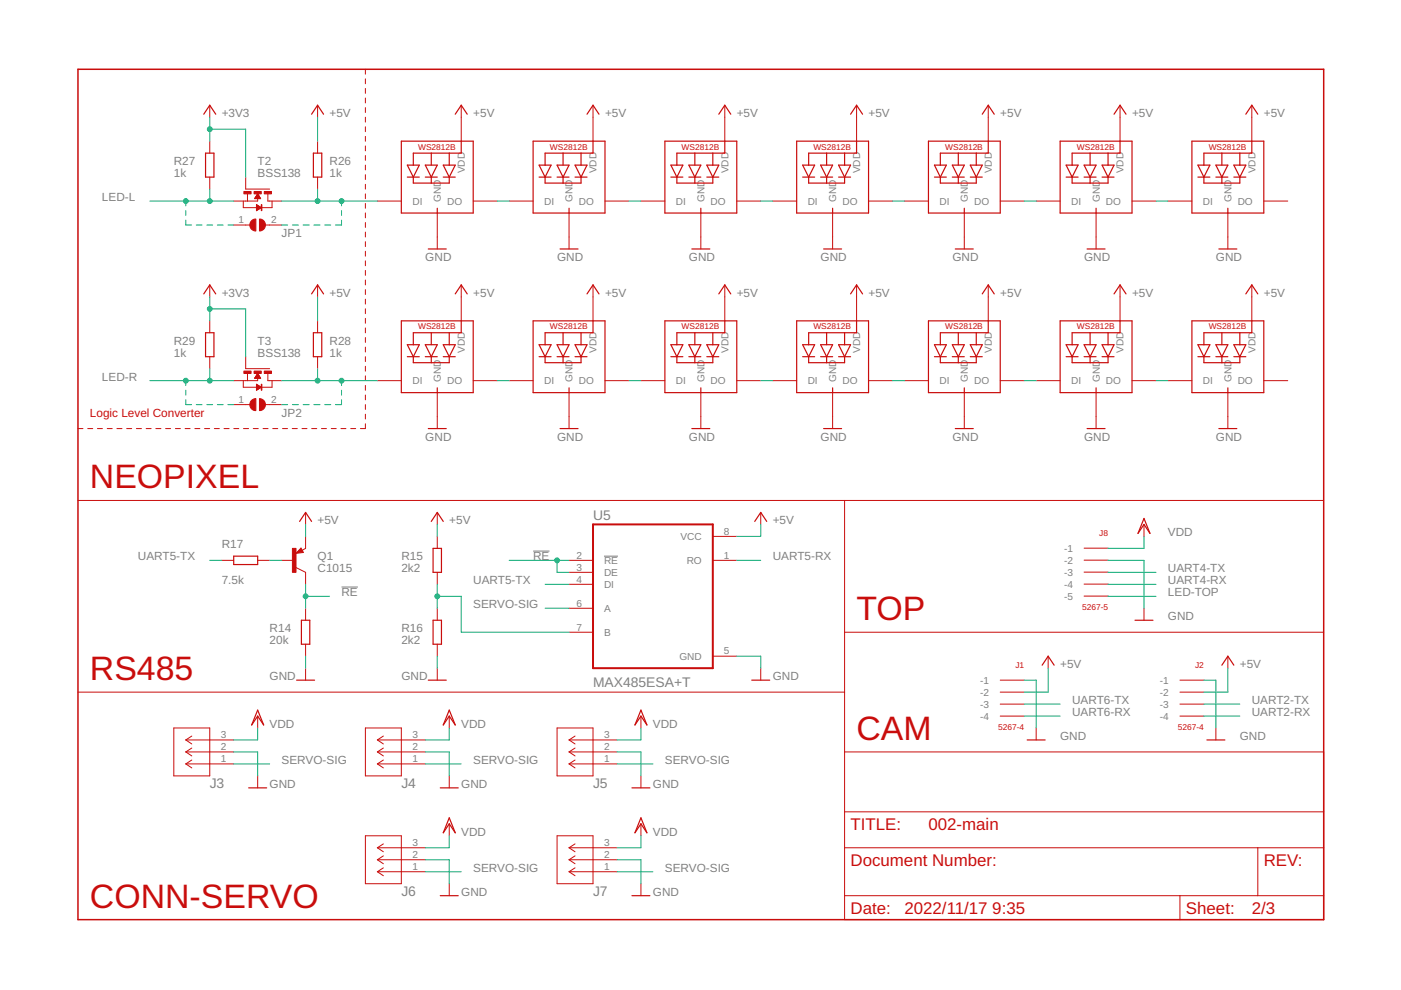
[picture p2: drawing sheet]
<svg xmlns="http://www.w3.org/2000/svg" width="297mm" height="210mm" viewBox="0 0 297 210" stroke-linecap="round" stroke-linejoin="round" font-family="sans-serif">
<path d="M113 116.8h3.5M128.1 117.9h2.9M72.4 124.5h3.5" fill="none" stroke="#808080" stroke-width=".21"/>
<g fill="none" stroke="#c90d0c" stroke-width=".21">
<path d="M77.5 14.7v1M77.5 16.7v1.1M77.5 18.8v1M44.5 22.3v2.5M44.5 29.9v2.6M44.5 37.5v2.6M52.1 37.5v2.6h5.1M67.3 22.3v2.5M67.3 29.9v2.6M67.3 37.5v2.6M77.5 20.8v1M77.5 22.8v1.1"/>
<path d="M77.5 24.8v1.1M77.5 26.9v1M77.5 28.9v1.1M77.5 30.9v1.1M77.5 33v1M77.5 35v1M77.5 37v1.1M77.5 39.1v1M97.8 22.3v7.6M125.7 22.3v7.6M153.7 22.3v7.6M181.6 22.3v7.6"/>
<path d="M209.5 22.3v7.6M237.5 22.3v7.6M265.4 22.3v7.6M49.6 47.7h3.4M51.6 42.6v1.4h6.1v-1.4M52.5 41.1v1.5M54 42.1h1.2M54.1 42h1.1M54.1 41.9h1M54.2 41.8h.9M54.2 41.7h.8M54.3 41.7h.7"/>
<path d="M54.3 41.6h.6M54.4 41.5h.5M54.4 43.4l1 .6-1 .7M54.4 43.4v1.3M54.4 44.7h.1M54.4 44.6h.1M54.4 44.5h.2M54.4 44.4h.3M54.4 44.4h.4M54.4 44.3h.5M54.4 44.2h.7M54.4 44.2h.8"/>
<path d="M54.4 44.1h.9M54.4 44h.9M54.4 43.9h.8M54.4 43.8h.7M54.4 43.8h.5M54.4 43.7h.4M54.4 43.6h.3M54.4 43.5h.2M54.4 43.5h.1M54.4 43.4h.1M54.4 41.4h.4M54.5 41.4h.3"/>
<path d="M54.5 41.3h.3M54.5 41.2h.2M54.6 41.2h.1M54.6 42.1v.5h-5M54.6 41.1l.7 1h-1.3zM56.3 47.7h3.4M56.8 41.1v1.5h2.9M77.5 41.1v1M77.5 43.1v1.1M77.5 45.1v1.1M77.5 47.2v1M77.5 49.2v1"/>
<path d="M77.5 51.2v1.1M77.5 53.3v1M77.5 55.3v1M77.5 57.3v1.1M77.5 59.4v1M80 42.6h5.1M92.7 45.2v7.6M100.3 42.6h5.1M107.9 42.6h5.1M120.6 45.2v7.6M128.3 42.6h5M135.9 42.6h5.1"/>
<path d="M148.6 45.2v7.6M156.2 42.6h5.1M163.8 42.6h5.1M176.5 45.2v7.6M184.1 42.6h5.1M191.8 42.6h5M204.4 45.2v7.6M212.1 42.6h5M219.7 42.6h5.1M232.4 45.2v7.6M240 42.6h5.1M247.6 42.6h5.1"/>
<path d="M260.3 45.2v7.6M267.9 42.6h5.1M44.5 60.4v2.5M44.5 68v2.5M44.5 75.6v2.6M52.1 75.6v2.6h5.1M52.5 79.2v1.5M54.1 80h1M54.2 79.9h.9M54.2 79.8h.8M54.3 79.8h.7M54.3 79.7h.6"/>
<path d="M54.4 79.6h.5M54.4 79.5h.4M54.5 79.4h.3M54.5 79.4h.2M54.6 79.3h.1M54.6 79.2h.1M54.6 79.2l.7 1h-1.3zM56.8 79.2v1.5h2.9M67.3 60.4v2.5M67.3 68v2.5M67.3 75.6v2.6M77.5 61.4v1"/>
<path d="M77.5 63.4v1.1M77.5 65.5v1M77.5 67.5v1M77.5 69.5v1.1M77.5 71.6v1M77.5 73.6v1M77.5 75.6v1.1M77.5 77.7v1M77.5 79.7v1M97.8 60.4v7.6M125.7 60.4v7.6M153.7 60.4v7.6"/>
<path d="M181.6 60.4v7.6M209.5 60.4v7.6M237.5 60.4v7.6M265.4 60.4v7.6M16.5 90.9h1.1M18.6 90.9h1.1M20.7 90.9h1M22.7 90.9h1.1M24.8 90.9h1.1M26.9 90.9h1M28.9 90.9h1.1M31 90.9h1"/>
<path d="M33 90.9h1.1M35.1 90.9h1.1M37.2 90.9h1M39.2 90.9h1.1M41.3 90.9h1.1M43.4 90.9h1M45.4 90.9h1.1M47.5 90.9h1.1M49.6 85.8h3.4M49.6 90.9h1M51.6 80.7v1.4h3.7M51.6 90.9h1.1"/>
<path d="M53.7 90.9h1.1M54 80.1h1.2M54.1 80.1h1.1M54.4 81.5l1 .6-1 .6zM54.4 82.7h.1M54.4 82.6h.1M54.4 82.6h.3M54.4 82.5h.4M54.4 82.4h.5M54.4 82.4h.6M54.4 82.3h.7M54.4 82.2h.8"/>
<path d="M54.4 82.1h.9M54.4 82h.8M54.4 81.9h.7M54.4 81.9h.6M54.4 81.8h.5M54.4 81.7h.4M54.4 81.7h.3M54.4 81.6h.1M54.4 81.5h.1M54.6 80.2v.5h-5M55.8 90.9h1M56.3 85.8h3.4"/>
<path d="M57.7 80.7v1.4h-2.3M57.8 90.9h1.1M59.9 90.9h1.1M62 90.9h1M64 90.9h1.1M66.1 90.9h1.1M68.2 90.9h1M70.2 90.9h1.1M72.3 90.9h1M74.4 90.9h1M77.5 89.9v1h-1.1M77.5 81.7v1"/>
<path d="M77.5 83.8v1M77.5 85.8v1M77.5 87.8v1M80 80.7h5.1M92.7 83.2v7.7M100.3 80.7h5.1M107.9 80.7h5.1M120.6 83.2v7.7M128.3 80.7h5M135.9 80.7h5.1M148.6 83.2v7.7M156.2 80.7h5.1"/>
<path d="M163.8 80.7h5.1M176.5 83.2v7.7M184.1 80.7h5.1M191.8 80.7h5M204.4 83.2v7.7M212.1 80.7h5M219.7 80.7h5.1M232.4 83.2v7.7M240 80.7h5.1M247.6 80.7h5.1M260.3 83.2v7.7M267.9 80.7h5.1"/>
<path d="M16.5 106.1h264.1M47 118.8h2.6M54.6 118.8h2.6M59.7 118.8h2.6M63.8 116.2l.5 .9-1.5 .2zM64.8 113.7v2.6l-.7 .4M64.8 108.6v2.6M92.7 108.6v2.6M92.7 113.7v2.6M120.6 118.8h5.1M151.1 118.8h5.1M151.1 113.7h5.1"/>
<path d="M161.3 108.6v2.6M179.1 106.1v88.9h101.5v-35.6h-101.5M229.8 116.2h5.1M229.8 118.8h5.1M242.5 111.2v2.5M62.8 120.3l2 1v2.6M64.8 129v2.5M64.8 136.6v2.5M92.7 121.3v2.6M92.7 129v2.5M92.7 136.6v2.5M120.6 134h5.1"/>
<path d="M120.6 121.3h5.1M120.6 123.9h5.1M120.6 129h5.1M151.1 139.1h5.1M179.1 134h101.5M222.2 139.1v2.6M229.8 121.3h5.1M229.8 123.8h5.1M229.8 126.4h5.1M242.5 129v2.5M260.3 139.1v2.6M16.5 146.7h162.6"/>
<path d="M36.9 154.3h7.6v10.2h-7.6zM39.4 159.4h10.2M39.4 156.9h10.2M39.4 159.4l1.3 .9M39.4 156.9l1.3 .8M40.7 158.6l-1.3 .8M40.7 156.1l-1.3 .8M54.6 151.8v2.5M64.8 141.7v2.5M77.5 154.3h7.6v10.2h-7.6zM80 159.4h10.2M80 156.9h10.2"/>
<path d="M80 159.4l1.3 .9M80 156.9l1.3 .8M81.3 158.6l-1.3 .8M81.3 156.1l-1.3 .8M92.7 141.7v2.5M95.2 151.8v2.5M118.1 154.3h7.6v10.2h-7.6zM120.6 159.4h10.2M120.6 156.9h10.2M120.6 159.4l1.3 .9M120.6 156.9l1.3 .8M121.9 158.6l-1.3 .8"/>
<path d="M121.9 156.1l-1.3 .8M135.9 151.8v2.5M161.3 141.7v2.5M212.1 146.7h5M212.1 144.2h5M212.1 149.3h5M212.1 151.8h5M219.7 154.3v2.6M250.2 146.7h5M250.2 144.2h5M250.2 149.3h5M250.2 151.8h5"/>
<path d="M257.8 154.3v2.6M39.4 162h10.2M39.4 162l1.3 .8M40.7 161.1l-1.3 .9M54.6 164.5v2.5M77.5 177.2h7.6v10.2h-7.6zM80 179.7h10.2M80 162h10.2M80 162l1.3 .8M80 179.7l1.3 .9M81.3 161.1l-1.3 .9M81.3 178.9l-1.3 .8"/>
<path d="M95.2 164.5v2.5M95.2 174.7v2.5M118.1 177.2h7.6v10.2h-7.6zM120.6 179.7h10.2M120.6 162h10.2M120.6 162l1.3 .8M120.6 179.7l1.3 .9M121.9 161.1l-1.3 .9M121.9 178.9l-1.3 .8M135.9 164.5v2.5M135.9 174.7v2.5M179.1 179.7h101.5"/>
<path d="M179.1 172.1h101.5M266.7 179.7v10.2M80 184.8h10.2M80 182.3h10.2M80 184.8l1.3 .9M80 182.3l1.3 .8M81.3 184l-1.3 .8M81.3 181.5l-1.3 .8M95.2 187.4v2.5M120.6 184.8h10.2M120.6 182.3h10.2M120.6 184.8l1.3 .9"/>
<path d="M120.6 182.3l1.3 .8M121.9 184l-1.3 .8M121.9 181.5l-1.3 .8M135.9 187.4v2.5M179.1 189.9h101.5M250.2 189.9v5.1"/>
</g>
<path d="M16.5 14.7h264.1v180.3h-264.1z" fill="none" stroke="#c90d0c" stroke-width=".32"/>
<g fill="none" stroke="#c90d0c" stroke-width=".25">
<path d="M43.2 24.2l1.3-1.9 1.2 1.9M43.6 32.5h1.8v5h-1.8zM66.1 24.2l1.2-1.9 1.3 1.9M66.4 32.5h1.8v5h-1.8zM85.1 29.9h15.2v15.3h-15.2zM86.4 35h2.5l-1.3 2.5zM86.4 37.5h2.5M87.6 37.5v1.3h7.6v-1.3M90.2 35h2.5l-1.3 2.5zM90.2 37.5h2.5M91.4 32.5v2.5M91.4 37.5v1.3"/>
<path d="M94 35h2.5l-1.3 2.5zM94 37.5h2.5M95.2 32.5v2.5M96.5 24.2l1.3-1.9 1.3 1.9M97.8 29.9v2.6h-10.2v2.5M113 29.9h15.3v15.3h-15.3zM114.3 35h2.5l-1.2 2.5zM114.3 37.5h2.5M115.6 37.5v1.3h7.6v-1.3M118.1 35h2.5l-1.2 2.5zM118.1 37.5h2.5M119.4 32.5v2.5"/>
<path d="M119.4 37.5v1.3M121.9 35h2.6l-1.3 2.5zM121.9 37.5h2.6M123.2 32.5v2.5M124.5 24.2l1.2-1.9 1.3 1.9M125.7 29.9v2.6h-10.1v2.5M141 29.9h15.2v15.3h-15.2zM142.2 35h2.6l-1.3 2.5zM142.2 37.5h2.6M143.5 37.5v1.3h7.6v-1.3M146 35h2.6l-1.3 2.5zM146 37.5h2.6"/>
<path d="M147.3 32.5v2.5M147.3 37.5v1.3M149.9 35h2.5l-1.3 2.5zM149.9 37.5h2.5M151.1 32.5v2.5M152.4 24.2l1.3-1.9 1.2 1.9M153.7 29.9v2.6h-10.2v2.5M168.9 29.9h15.2v15.3h-15.2zM170.2 35h2.5l-1.3 2.5zM170.2 37.5h2.5M171.4 37.5v1.3h7.7v-1.3M174 35h2.5l-1.2 2.5z"/>
<path d="M174 37.5h2.5M175.3 32.5v2.5M175.3 37.5v1.3M177.8 35h2.5l-1.2 2.5zM177.8 37.5h2.5M179.1 32.5v2.5M180.3 24.2l1.3-1.9 1.3 1.9M181.6 29.9v2.6h-10.2v2.5M196.8 29.9h15.3v15.3h-15.3zM198.1 35h2.5l-1.2 2.5zM198.1 37.5h2.5M199.4 37.5v1.3h7.6v-1.3"/>
<path d="M201.9 35h2.5l-1.2 2.5zM201.9 37.5h2.5M203.2 32.5v2.5M203.2 37.5v1.3M205.7 35h2.6l-1.3 2.5zM205.7 37.5h2.6M207 32.5v2.5M208.3 24.2l1.2-1.9 1.3 1.9M209.5 29.9v2.6h-10.1v2.5M224.8 29.9h15.2v15.3h-15.2zM226 35h2.6l-1.3 2.5zM226 37.5h2.6"/>
<path d="M227.3 37.5v1.3h7.6v-1.3M229.8 35h2.6l-1.3 2.5zM229.8 37.5h2.6M231.1 32.5v2.5M231.1 37.5v1.3M233.7 35h2.5l-1.3 2.5zM233.7 37.5h2.5M234.9 32.5v2.5M236.2 24.2l1.3-1.9 1.2 1.9M237.5 29.9v2.6h-10.2v2.5M252.7 29.9h15.2v15.3h-15.2zM254 35h2.5l-1.3 2.5z"/>
<path d="M254 37.5h2.5M255.2 37.5v1.3h7.7v-1.3M257.8 35h2.5l-1.2 2.5zM257.8 37.5h2.5M259.1 32.5v2.5M259.1 37.5v1.3M261.6 35h2.5l-1.2 2.5zM261.6 37.5h2.5M262.9 32.5v2.5M264.1 24.2l1.3-1.9 1.3 1.9M265.4 29.9v2.6h-10.2v2.5M90.8 52.8h3.8"/>
<path d="M92.7 44.2v1M118.7 52.8h3.9M120.6 44.2v1M146.7 52.8h3.8M148.6 44.2v1M174.6 52.8h3.8M176.5 44.2v1M202.5 52.8h3.9M204.4 44.2v1M230.5 52.8h3.8M232.4 44.2v1M258.4 52.8h3.8"/>
<path d="M260.3 44.2v1M43.2 62.3l1.3-1.9 1.2 1.9M43.6 70.5h1.8v5.1h-1.8zM66.1 62.3l1.2-1.9 1.3 1.9M66.4 70.5h1.8v5.1h-1.8zM85.1 68h15.2v15.2h-15.2zM86.4 73.1h2.5l-1.3 2.5zM86.4 75.6h2.5M87.6 75.6v1.3h7.6v-1.3M90.2 73.1h2.5l-1.3 2.5zM90.2 75.6h2.5M91.4 70.5v2.6"/>
<path d="M91.4 75.6v1.3M94 73.1h2.5l-1.3 2.5zM94 75.6h2.5M95.2 70.5v2.6M96.5 62.3l1.3-1.9 1.3 1.9M97.8 68v2.5h-10.2v2.6M113 68h15.3v15.2h-15.3zM114.3 73.1h2.5l-1.2 2.5zM114.3 75.6h2.5M115.6 75.6v1.3h7.6v-1.3M118.1 73.1h2.5l-1.2 2.5zM118.1 75.6h2.5"/>
<path d="M119.4 70.5v2.6M119.4 75.6v1.3M121.9 73.1h2.6l-1.3 2.5zM121.9 75.6h2.6M123.2 70.5v2.6M124.5 62.3l1.2-1.9 1.3 1.9M125.7 68v2.5h-10.1v2.6M141 68h15.2v15.2h-15.2zM142.2 73.1h2.6l-1.3 2.5zM142.2 75.6h2.6M143.5 75.6v1.3h7.6v-1.3M146 73.1h2.6l-1.3 2.5z"/>
<path d="M146 75.6h2.6M147.3 70.5v2.6M147.3 75.6v1.3M149.9 73.1h2.5l-1.3 2.5zM149.9 75.6h2.5M151.1 70.5v2.6M152.4 62.3l1.3-1.9 1.2 1.9M153.7 68v2.5h-10.2v2.6M168.9 68h15.2v15.2h-15.2zM170.2 73.1h2.5l-1.3 2.5zM170.2 75.6h2.5M171.4 75.6v1.3h7.7v-1.3"/>
<path d="M174 73.1h2.5l-1.2 2.5zM174 75.6h2.5M175.3 70.5v2.6M175.3 75.6v1.3M177.8 73.1h2.5l-1.2 2.5zM177.8 75.6h2.5M179.1 70.5v2.6M180.3 62.3l1.3-1.9 1.3 1.9M181.6 68v2.5h-10.2v2.6M196.8 68h15.3v15.2h-15.3zM198.1 73.1h2.5l-1.2 2.5zM198.1 75.6h2.5"/>
<path d="M199.4 75.6v1.3h7.6v-1.3M201.9 73.1h2.5l-1.2 2.5zM201.9 75.6h2.5M203.2 70.5v2.6M203.2 75.6v1.3M205.7 73.1h2.6l-1.3 2.5zM205.7 75.6h2.6M207 70.5v2.6M208.3 62.3l1.2-1.9 1.3 1.9M209.5 68v2.5h-10.1v2.6M224.8 68h15.2v15.2h-15.2zM226 73.1h2.6l-1.3 2.5z"/>
<path d="M226 75.6h2.6M227.3 75.6v1.3h7.6v-1.3M229.8 73.1h2.6l-1.3 2.5zM229.8 75.6h2.6M231.1 70.5v2.6M231.1 75.6v1.3M233.7 73.1h2.5l-1.3 2.5zM233.7 75.6h2.5M234.9 70.5v2.6M236.2 62.3l1.3-1.9 1.2 1.9M237.5 68v2.5h-10.2v2.6M252.7 68h15.2v15.2h-15.2z"/>
<path d="M254 73.1h2.5l-1.3 2.5zM254 75.6h2.5M255.2 75.6v1.3h7.7v-1.3M257.8 73.1h2.5l-1.2 2.5zM257.8 75.6h2.5M259.1 70.5v2.6M259.1 75.6v1.3M261.6 73.1h2.5l-1.2 2.5zM261.6 75.6h2.5M262.9 70.5v2.6M264.1 62.3l1.3-1.9 1.3 1.9M265.4 68v2.5h-10.2v2.6"/>
<path d="M90.8 90.9h3.8M92.7 82.2v1M118.7 90.9h3.9M120.6 82.2v1M146.7 90.9h3.8M148.6 82.2v1M174.6 90.9h3.8M176.5 82.2v1M202.5 90.9h3.9M204.4 82.2v1M230.5 90.9h3.8M232.4 82.2v1"/>
<path d="M258.4 90.9h3.8M260.3 82.2v1M49.6 117.9h5v1.8h-5zM63.5 110.6l1.3-2 1.3 2M63.8 116.9h-.4l.4-.3 .2 .4-1 .2 .8-.8 .4 .6M91.4 110.6l1.3-2 1.3 2M91.8 116.3h1.8v5h-1.8zM160 110.6l1.3-2 1.3 2M242.5 109.9l1.3 3.2-1.3-1.9-1.2 1.9zM63.9 131.5h1.8v5.1h-1.8zM91.8 131.5h1.8v5.1h-1.8zM240.6 131.5h3.9"/>
<path d="M54.6 150.6l1.3 3.1-1.3-1.9-1.2 1.9zM62.9 144.2h3.8M90.8 144.2h3.8M95.2 150.6l1.3 3.1-1.3-1.9-1.2 1.9zM135.9 150.6l1.3 3.1-1.3-1.9-1.3 1.9zM159.4 144.2h3.8M217.8 156.9h3.8M221 141l1.2-1.9 1.3 1.9M255.9 156.9h3.8M259.1 141l1.2-1.9 1.3 1.9M52.7 167h3.8M93.3 167h3.9"/>
<path d="M95.2 173.4l1.3 3.2-1.3-1.9-1.2 1.9zM134 167h3.8M135.9 173.4l1.3 3.2-1.3-1.9-1.3 1.9zM93.3 189.9h3.9M134 189.9h3.8"/>
</g>
<path d="M125.7 111.2h25.4v30.5h-25.4z" fill="none" stroke="#c90d0c" stroke-width=".42"/>
<g fill="#c90d0c" stroke="#c90d0c" stroke-width=".21">
<path d="M62 116.3h.8v5h-.8z"/>
<path d="M56 40.6h1.6v.5h-1.6z"/>
<path d="M53.9 40.6h1.5v.5h-1.5z"/>
<path d="M51.7 40.6h1.5v.5h-1.5z"/>
<path d="M55.4 43.4h.1v1.3h-.1z"/>
<path d="M56 78.7h1.6v.5h-1.6z"/>
<path d="M53.9 78.7h1.5v.5h-1.5z"/>
<path d="M51.7 78.7h1.5v.5h-1.5z"/>
<path d="M55.4 81.5h.1v1.2h-.1z"/>
</g>
<g fill="#c90d0c" stroke="#c90d0c" stroke-width=".21">
<path d="M55 46.4a1.27 1.27 0 0 1 1.3 1.3 1.27 1.27 0 0 1-1.3 1.3z" fill-rule="evenodd"/>
<path d="M53.3 46.9l.5-.4 .5-.1v2.6a1.27 1.27 0 0 1-1.2-.8 1.27 1.27 0 0 1 .2-1.3z" fill-rule="evenodd"/>
<path d="M55 84.5a1.27 1.27 0 0 1 1.3 1.3 1.27 1.27 0 0 1-1.3 1.3z" fill-rule="evenodd"/>
<path d="M53.3 84.9l.5-.3 .5-.1v2.6a1.27 1.27 0 0 1-1.2-.8 1.27 1.27 0 0 1 .2-1.4z" fill-rule="evenodd"/>
</g>
<g fill="none" stroke="#0dab76" stroke-width=".21">
<path d="M44.5 24.8v5.1M44.5 27.4h7.6v10.1M67.3 24.8v5.1M31.8 42.6h17.8M39.4 46.7v1h1.2M39.4 42.6v1M39.4 44.7v1M41.6 47.7h1.2M43.9 47.7h1.2M44.5 40.1v2.5M46.1 47.7h1.2M48.3 47.7h1.3"/>
<path d="M59.7 42.6h20.3M59.7 47.7h1.3M62 47.7h1.3M64.3 47.7h1.3M66.5 47.7h1.3M67.3 40.1v2.5M68.8 47.7h1.3M72.4 46.7v1h-1.3M72.4 42.6v1M72.4 44.7v1M105.4 42.6h2.5M133.3 42.6h2.6"/>
<path d="M161.3 42.6h2.5M189.2 42.6h2.6M217.1 42.6h2.6M245.1 42.6h2.5M44.5 62.9v5.1M44.5 78.2v2.5M44.5 65.5h7.6v10.1M67.3 62.9v5.1M67.3 78.2v2.5M31.8 80.7h17.8M39.4 80.7v1M39.4 82.7v1.1"/>
<path d="M39.4 84.8v1h1.2M41.6 85.8h1.2M43.9 85.8h1.2M46.1 85.8h1.2M48.3 85.8h1.3M59.7 80.7h20.3M59.7 85.8h1.3M62 85.8h1.3M64.3 85.8h1.3M66.5 85.8h1.3M68.8 85.8h1.3M72.4 84.8v1h-1.3"/>
<path d="M72.4 80.7v1M72.4 82.7v1.1M105.4 80.7h2.5M133.3 80.7h2.6M161.3 80.7h2.5M189.2 80.7h2.6M217.1 80.7h2.6M245.1 80.7h2.5M44.5 118.8h2.5M57.2 118.8h2.5M64.8 111.2v2.5M92.7 111.2v2.5"/>
<path d="M107.9 118.8h12.7M118.1 118.8v2.5h2.5M156.2 118.8h5.1M161.3 111.2v2.5h-5.1M234.9 118.8h.1M234.9 118.8h7.6v10.2M242.5 113.7v2.6l-7.6-.1M64.8 123.9v5.1M64.8 139.1v2.6M64.8 126.4h5.1M92.7 123.9v5.1M92.7 139.1v2.6"/>
<path d="M92.7 126.4h5.1v7.6h22.8M115.6 129h5M115.6 123.9h5M156.2 139.1h5.1v2.6M234.9 121.3h.1M234.9 123.8v.1M234.9 126.4h10.2M234.9 121.3h10.2M234.9 123.9h10.2M49.6 159.4h5v5.1M54.6 154.3v2.6h-5M90.2 159.4h5v5.1"/>
<path d="M95.2 154.3v2.6h-5M130.8 159.4h5.1v5.1M135.9 154.3v2.6h-5.1M217.1 144.2h2.6v10.1M217.1 149.3h7.7M217.1 151.8h7.7M222.2 141.7v5h-5.1M255.2 144.2h2.6v10.1M255.2 149.3h7.7M255.2 151.8h7.7M260.3 141.7v5h-5.1M49.6 162h7.6"/>
<path d="M90.2 162h7.6M95.2 177.2v2.5h-5M130.8 162h7.6M135.9 177.2v2.5h-5.1M90.2 182.3h5v5.1M90.2 184.8h7.6M130.8 182.3h5.1v5.1M130.8 184.8h7.6"/>
</g>
<g fill="#0dab76" stroke="#0dab76" stroke-width=".21">
<circle cx="44.5" cy="42.6" r=".51"/>
<circle cx="39.4" cy="42.6" r=".51"/>
<circle cx="118.1" cy="118.8" r=".51"/>
<circle cx="64.8" cy="126.4" r=".51"/>
<circle cx="92.7" cy="126.4" r=".51"/>
<circle cx="44.5" cy="27.4" r=".51"/>
<circle cx="44.5" cy="65.5" r=".51"/>
<circle cx="44.5" cy="80.7" r=".51"/>
<circle cx="39.4" cy="80.7" r=".51"/>
<circle cx="67.3" cy="42.6" r=".51"/>
<circle cx="72.4" cy="42.6" r=".51"/>
<circle cx="67.3" cy="80.7" r=".51"/>
<circle cx="72.4" cy="80.7" r=".51"/>
</g>
<g font-size="7.2" fill="#c90d0c">
<text x="19.1" y="103.6">NEOPIXEL</text>
<text x="181.6" y="131.5">TOP</text>
<text x="19.1" y="144.2">RS485</text>
<text x="181.6" y="156.9">CAM</text>
<text x="19.1" y="192.4">CONN-SERVO</text>
</g>
<g font-size="3.6" fill="#c90d0c">
<text x="180.3" y="175.9">TITLE:</text>
<text x="196.8" y="175.9">002-main</text>
<text x="180.3" y="183.6">Document Number:</text>
<text x="267.9" y="183.6">REV:</text>
<text x="180.3" y="193.7">Date:</text>
<text x="191.8" y="193.7">2022/11/17</text>
<text x="210.4" y="193.7">9:35</text>
<text x="251.4" y="193.7">Sheet:</text>
<text x="265.4" y="193.7">2/3</text>
</g>
<g font-size="2.9" fill="#808080">
<text x="125.7" y="110.2">U5</text>
<text x="125.7" y="145.7">MAX485ESA+T</text>
<text x="44.5" y="167.1">J3</text>
<text x="85.1" y="167.1">J4</text>
<text x="125.7" y="167.1">J5</text>
<text x="85.1" y="189.9">J6</text>
<text x="125.7" y="189.9">J7</text>
</g>
<g font-size="2.5" fill="#808080">
<text x="47" y="24.9">+3V3</text>
<text x="69.9" y="24.9">+5V</text>
<text x="100.3" y="24.9">+5V</text>
<text x="128.3" y="24.9">+5V</text>
<text x="156.2" y="24.9">+5V</text>
<text x="184.1" y="24.9">+5V</text>
<text x="212.1" y="24.9">+5V</text>
<text x="240" y="24.9">+5V</text>
<text x="267.9" y="24.9">+5V</text>
<text x="36.8" y="35">R27</text>
<text x="54.6" y="35">T2</text>
<text x="69.9" y="35">R26</text>
<text x="36.8" y="37.5">1k</text>
<text x="54.6" y="37.5">BSS138</text>
<text x="69.9" y="37.5">1k</text>
<text x="21.6" y="42.6">LED-L</text>
<text x="59.7" y="50.2">JP1</text>
<text x="90.2" y="55.3">GND</text>
<text x="118.1" y="55.3">GND</text>
<text x="146" y="55.3">GND</text>
<text x="174" y="55.3">GND</text>
<text x="201.9" y="55.3">GND</text>
<text x="229.9" y="55.3">GND</text>
<text x="257.8" y="55.3">GND</text>
<text x="47" y="62.9">+3V3</text>
<text x="69.9" y="62.9">+5V</text>
<text x="100.3" y="62.9">+5V</text>
<text x="128.3" y="62.9">+5V</text>
<text x="156.2" y="62.9">+5V</text>
<text x="184.1" y="62.9">+5V</text>
<text x="212.1" y="62.9">+5V</text>
<text x="240" y="62.9">+5V</text>
<text x="267.9" y="62.9">+5V</text>
<text x="36.8" y="75.6">1k</text>
<text x="36.8" y="73.1">R29</text>
<text x="54.6" y="75.6">BSS138</text>
<text x="54.6" y="73.1">T3</text>
<text x="69.9" y="75.6">1k</text>
<text x="69.9" y="73.1">R28</text>
<text x="21.6" y="80.7">LED-R</text>
<text x="59.7" y="88.3">JP2</text>
<text x="90.2" y="93.4">GND</text>
<text x="118.1" y="93.4">GND</text>
<text x="146" y="93.4">GND</text>
<text x="174" y="93.4">GND</text>
<text x="201.9" y="93.4">GND</text>
<text x="229.9" y="93.4">GND</text>
<text x="257.8" y="93.4">GND</text>
<text x="67.3" y="111.2">+5V</text>
<text x="95.3" y="111.2">+5V</text>
<text x="163.8" y="111.2">+5V</text>
<text x="247.6" y="113.7">VDD</text>
<text x="29.2" y="118.8">UART5-TX</text>
<text x="47" y="116.3">R17</text>
<text x="67.3" y="118.8">Q1</text>
<text x="85.1" y="118.8">R15</text>
<text x="113" y="118.8">RE</text>
<text x="163.8" y="118.8">UART5-RX</text>
<text x="47" y="123.9">7.5k</text>
<text x="67.3" y="121.3">C1015</text>
<text x="85.1" y="121.3">2k2</text>
<text x="100.3" y="123.9">UART5-TX</text>
<text x="247.6" y="121.3">UART4-TX</text>
<text x="247.6" y="123.9">UART4-RX</text>
<text x="72.4" y="126.4">RE</text>
<text x="100.3" y="129">SERVO-SIG</text>
<text x="247.6" y="131.5">GND</text>
<text x="247.6" y="126.4">LED-TOP</text>
<text x="57.2" y="136.6">20k</text>
<text x="57.2" y="134">R14</text>
<text x="85.1" y="136.6">2k2</text>
<text x="85.1" y="134">R16</text>
<text x="224.8" y="141.7">+5V</text>
<text x="262.9" y="141.7">+5V</text>
<text x="57.2" y="144.2">GND</text>
<text x="85.1" y="144.2">GND</text>
<text x="163.8" y="144.2">GND</text>
<text x="227.3" y="149.3">UART6-TX</text>
<text x="265.4" y="149.3">UART2-TX</text>
<text x="57.2" y="154.4">VDD</text>
<text x="97.8" y="154.4">VDD</text>
<text x="138.4" y="154.4">VDD</text>
<text x="227.3" y="151.8">UART6-RX</text>
<text x="265.4" y="151.8">UART2-RX</text>
<text x="59.7" y="162">SERVO-SIG</text>
<text x="100.3" y="162">SERVO-SIG</text>
<text x="141" y="162">SERVO-SIG</text>
<text x="224.8" y="156.9">GND</text>
<text x="262.9" y="156.9">GND</text>
<text x="57.2" y="167.1">GND</text>
<text x="97.8" y="167.1">GND</text>
<text x="138.4" y="167.1">GND</text>
<text x="97.8" y="177.2">VDD</text>
<text x="138.4" y="177.2">VDD</text>
<text x="100.3" y="184.8">SERVO-SIG</text>
<text x="141" y="184.8">SERVO-SIG</text>
<text x="97.8" y="189.9">GND</text>
<text x="138.4" y="189.9">GND</text>
</g>
<text font-size="2.5" fill="#c90d0c" x="19.1" y="88.3">Logic Level Converter</text>
<g font-size="2.1" fill="#808080">
<text x="98.6" y="36.8" transform="rotate(-90 98.6 36.8)">VDD</text>
<text x="126.5" y="36.8" transform="rotate(-90 126.5 36.8)">VDD</text>
<text x="154.4" y="36.8" transform="rotate(-90 154.4 36.8)">VDD</text>
<text x="182.4" y="36.8" transform="rotate(-90 182.4 36.8)">VDD</text>
<text x="210.3" y="36.8" transform="rotate(-90 210.3 36.8)">VDD</text>
<text x="238.2" y="36.8" transform="rotate(-90 238.2 36.8)">VDD</text>
<text x="266.2" y="36.8" transform="rotate(-90 266.2 36.8)">VDD</text>
<text x="50.5" y="47.3">1</text>
<text x="57.5" y="47.3">2</text>
<text x="87.4" y="43.4">DI</text>
<text x="93.5" y="42.8" transform="rotate(-90 93.5 42.8)">GND</text>
<text x="94.8" y="43.4">DO</text>
<text x="115.4" y="43.4">DI</text>
<text x="121.4" y="42.8" transform="rotate(-90 121.4 42.8)">GND</text>
<text x="122.7" y="43.4">DO</text>
<text x="143.3" y="43.4">DI</text>
<text x="149.4" y="42.8" transform="rotate(-90 149.4 42.8)">GND</text>
<text x="150.7" y="43.4">DO</text>
<text x="171.2" y="43.4">DI</text>
<text x="177.3" y="42.8" transform="rotate(-90 177.3 42.8)">GND</text>
<text x="178.6" y="43.4">DO</text>
<text x="199.2" y="43.4">DI</text>
<text x="205.2" y="42.8" transform="rotate(-90 205.2 42.8)">GND</text>
<text x="206.5" y="43.4">DO</text>
<text x="227.1" y="43.4">DI</text>
<text x="233.2" y="42.8" transform="rotate(-90 233.2 42.8)">GND</text>
<text x="234.5" y="43.4">DO</text>
<text x="255" y="43.4">DI</text>
<text x="261.1" y="42.8" transform="rotate(-90 261.1 42.8)">GND</text>
<text x="262.4" y="43.4">DO</text>
<text x="98.6" y="74.9" transform="rotate(-90 98.6 74.9)">VDD</text>
<text x="126.5" y="74.9" transform="rotate(-90 126.5 74.9)">VDD</text>
<text x="154.4" y="74.9" transform="rotate(-90 154.4 74.9)">VDD</text>
<text x="182.4" y="74.9" transform="rotate(-90 182.4 74.9)">VDD</text>
<text x="210.3" y="74.9" transform="rotate(-90 210.3 74.9)">VDD</text>
<text x="238.2" y="74.9" transform="rotate(-90 238.2 74.9)">VDD</text>
<text x="266.2" y="74.9" transform="rotate(-90 266.2 74.9)">VDD</text>
<text x="87.4" y="81.5">DI</text>
<text x="93.5" y="80.9" transform="rotate(-90 93.5 80.9)">GND</text>
<text x="94.8" y="81.5">DO</text>
<text x="115.4" y="81.5">DI</text>
<text x="121.4" y="80.9" transform="rotate(-90 121.4 80.9)">GND</text>
<text x="122.7" y="81.5">DO</text>
<text x="143.3" y="81.5">DI</text>
<text x="149.4" y="80.9" transform="rotate(-90 149.4 80.9)">GND</text>
<text x="150.7" y="81.5">DO</text>
<text x="171.2" y="81.5">DI</text>
<text x="177.3" y="80.9" transform="rotate(-90 177.3 80.9)">GND</text>
<text x="178.6" y="81.5">DO</text>
<text x="199.2" y="81.5">DI</text>
<text x="205.2" y="80.9" transform="rotate(-90 205.2 80.9)">GND</text>
<text x="206.5" y="81.5">DO</text>
<text x="227.1" y="81.5">DI</text>
<text x="233.2" y="80.9" transform="rotate(-90 233.2 80.9)">GND</text>
<text x="234.5" y="81.5">DO</text>
<text x="255" y="81.5">DI</text>
<text x="261.1" y="80.9" transform="rotate(-90 261.1 80.9)">GND</text>
<text x="262.4" y="81.5">DO</text>
<text x="50.5" y="85.4">1</text>
<text x="57.5" y="85.4">2</text>
<text x="153.5" y="113.4">8</text>
<text x="122.2" y="118.5">2</text>
<text x="128.1" y="119.6">RE</text>
<text x="144.3" y="114.5">VCC</text>
<text x="145.6" y="119.6">RO</text>
<text x="153.5" y="118.5">1</text>
<text x="225.6" y="117">-1</text>
<text x="225.6" y="119.5">-2</text>
<text x="122.2" y="121">3</text>
<text x="122.2" y="123.5">4</text>
<text x="128.1" y="122.1">DE</text>
<text x="128.1" y="124.6">DI</text>
<text x="225.6" y="122.1">-3</text>
<text x="225.6" y="124.6">-4</text>
<text x="122.2" y="128.6">6</text>
<text x="128.1" y="129.7">A</text>
<text x="225.6" y="127.1">-5</text>
<text x="122.2" y="133.7">7</text>
<text x="128.1" y="134.8">B</text>
<text x="144.1" y="139.9">GND</text>
<text x="153.5" y="138.8">5</text>
<text x="207.8" y="145">-1</text>
<text x="207.8" y="147.5">-2</text>
<text x="245.9" y="145">-1</text>
<text x="245.9" y="147.5">-2</text>
<text x="207.8" y="150">-3</text>
<text x="207.8" y="152.6">-4</text>
<text x="245.9" y="150">-3</text>
<text x="245.9" y="152.6">-4</text>
<text x="46.8" y="161.6">1</text>
<text x="46.8" y="159.1">2</text>
<text x="46.8" y="156.5">3</text>
<text x="87.4" y="161.6">1</text>
<text x="87.4" y="159.1">2</text>
<text x="87.4" y="156.5">3</text>
<text x="128.1" y="161.6">1</text>
<text x="128.1" y="159.1">2</text>
<text x="128.1" y="156.5">3</text>
<text x="87.4" y="179.4">3</text>
<text x="128.1" y="179.4">3</text>
<text x="87.4" y="184.5">1</text>
<text x="87.4" y="181.9">2</text>
<text x="128.1" y="184.5">1</text>
<text x="128.1" y="181.9">2</text>
</g>
<g font-size="1.8" fill="#c90d0c">
<text x="88.7" y="31.7">WS2812B</text>
<text x="116.6" y="31.7">WS2812B</text>
<text x="144.5" y="31.7">WS2812B</text>
<text x="172.5" y="31.7">WS2812B</text>
<text x="200.4" y="31.7">WS2812B</text>
<text x="228.3" y="31.7">WS2812B</text>
<text x="256.3" y="31.7">WS2812B</text>
<text x="88.7" y="69.8">WS2812B</text>
<text x="116.6" y="69.8">WS2812B</text>
<text x="144.5" y="69.8">WS2812B</text>
<text x="172.5" y="69.8">WS2812B</text>
<text x="200.4" y="69.8">WS2812B</text>
<text x="228.3" y="69.8">WS2812B</text>
<text x="256.3" y="69.8">WS2812B</text>
<text x="233" y="113.7">J8</text>
<text x="229.4" y="129.3">5267-5</text>
<text x="215.3" y="141.6">J1</text>
<text x="253.4" y="141.6">J2</text>
<text x="211.6" y="154.7">5267-4</text>
<text x="249.7" y="154.7">5267-4</text>
</g>
</svg>
